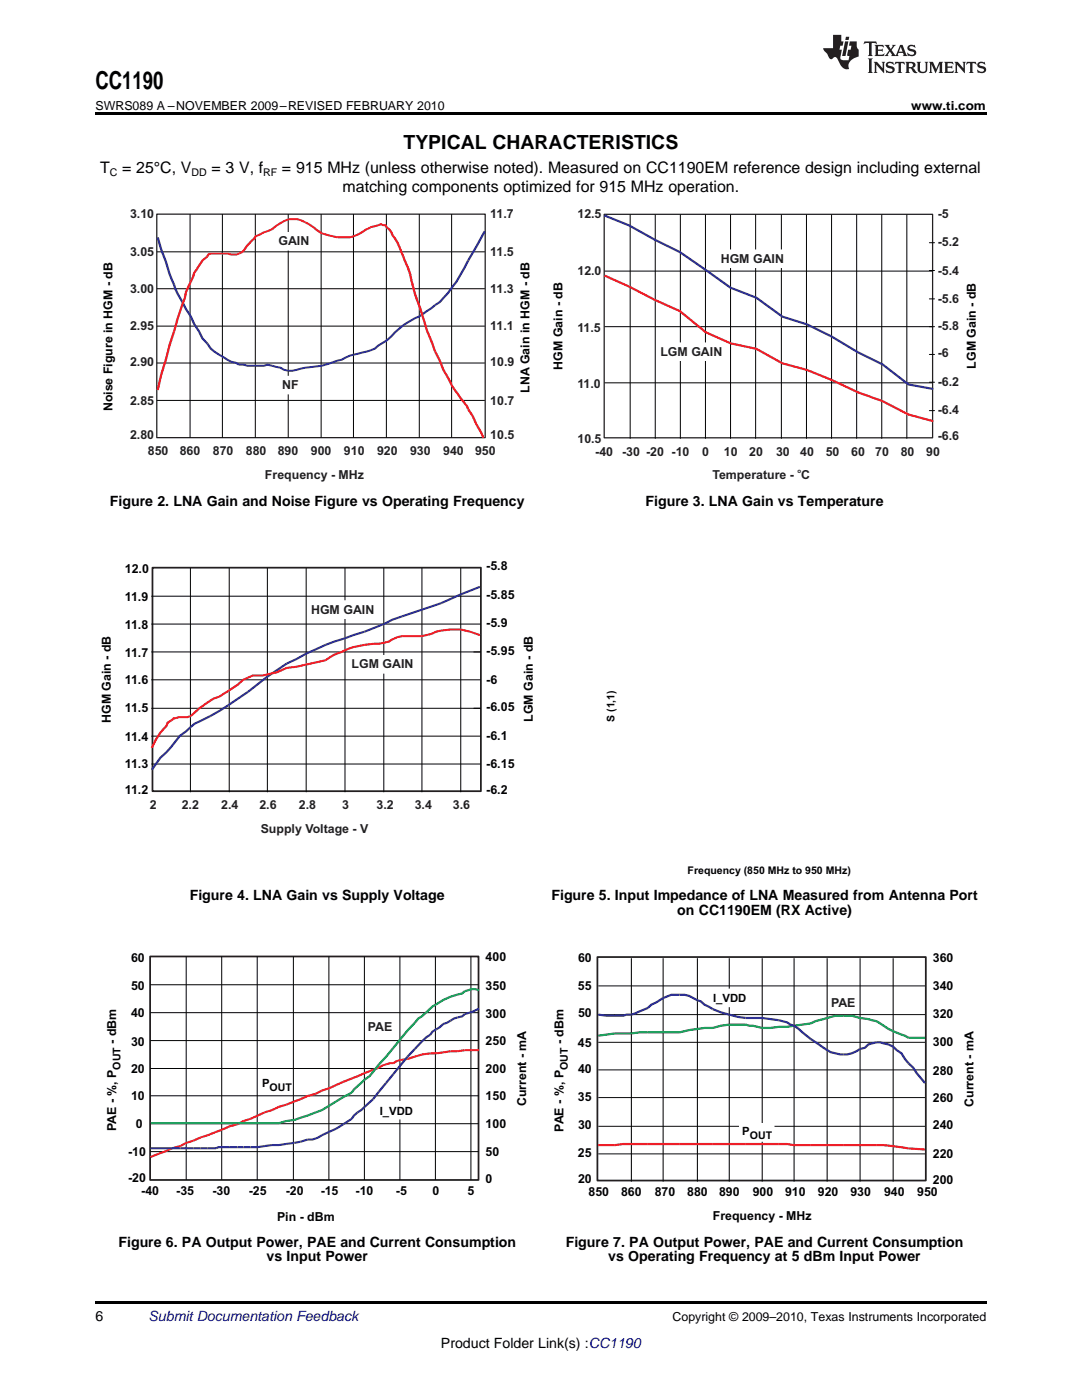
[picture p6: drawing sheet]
<svg xmlns="http://www.w3.org/2000/svg" width="216mm" height="279mm" viewBox="0 0 216 279" stroke-linecap="round" stroke-linejoin="round" font-family="sans-serif">
<g fill="#231f20">
<path d="M172.5 8.3l-.1 .5 .4-.2h.6v.1v2.1l-.2 .4h.9l-.2-.4v-2.1l.1-.1h.5l.5 .2-.2-.5zM174.5 9l.2 .3v1.5l-.2 .4h1.8l.2-.6a1.04 1.04 0 0 1-1.3 .2v-.7h.6l.3 .2v-.6l-.3 .2h-.6v-.6l.8-.1 .4 .3-.2-.5zM176.5 9l.9 1.1-.9 1.1h.8l-.2-.2 .4-.7 .5 .7-.2 .2h1.5l-.2-.2 .2-.4h.9l.1 .4-.2 .2h1l-.3-.3-.7-1.9h-.5l-.9 2-.8-1 .9-1h-.8l.1 .3-.4 .5-.3-.6 .1-.2zM179.7 9.3l.4 1h-.7zM181.3 9.1a.63 .63 0 0 0-.2 .7 .63 .63 0 0 0 .6 .4l.6 .2 .1 .2a.75 .75 0 0 1-.7 .4 .75 .75 0 0 1-.6-.5l.1 .7 .1-.1a1.11 1.11 0 0 0 1.5-.6 1.13 1.13 0 0 0-1.2-.8l-.1-.4a1.04 1.04 0 0 1 1.2 .2l-.2-.5-.2 .1-.4-.2zM173.2 11.7l.2 .3v2.2l-.2 .4h1l-.3-.4v-2.2l.3-.3zM174.3 12.3l.3 .4v1.5l-.3 .4h.8l-.2-.4v-1.3l1.5 1.7v-1.9l.2-.4h-.7l.2 .4v.9l-1.1-1.3zM177 12.5a.62 .62 0 0 0-.2 .7 .62 .62 0 0 0 .6 .4l.6 .1 .1 .3a.76 .76 0 0 1-.7 .3 .76 .76 0 0 1-.7-.4l.2 .7 .1-.1a1.11 1.11 0 0 0 1.5-.6 1.13 1.13 0 0 0-1.2-.8l-.1-.4a1.04 1.04 0 0 1 1.2 .2l-.2-.6-.2 .1-.5-.1zM178.7 12.3l-.2 .7a.61 .61 0 0 1 .8-.4v1.6l-.2 .4h.9l-.2-.4v-1.6a.63 .63 0 0 1 .7 .4l-.1-.7zM180.6 12.3l.3 .4v1.5l-.3 .4h1l-.2-.2-.1-.8 .6 .2a.76 .76 0 0 0 1.2 .7l-1-1a.58 .58 0 0 0 .6-.5 .58 .58 0 0 0-.5-.6zM181.4 12.7l.1-.1a.45 .45 0 0 1 .5 .1 .45 .45 0 0 1 .1 .5l-.8 .2zM182.9 12.3l.2 .2a2.17 2.17 0 0 0 .3 1.9 .99 .99 0 0 0 1.6-.6v-1.1l.2-.4h-.7l.2 .2a1.92 1.92 0 0 1-.2 1.8 .6 .6 0 0 1-.9-.5v-1.1l.2-.4zM185.4 12.3l.2 .4v1.5l-.2 .4h.7l-.2-.4v-1.4l.8 1.8 .8-1.8v1.4l-.2 .4h.9l-.2-.4v-1.5l.2-.4h-.8l-.6 1.5-.6-1.5zM188.4 12.3l.2 .4v1.5l-.2 .4h1.8l.1-.6a1.04 1.04 0 0 1-1.2 .2v-.7h.5l.4 .2v-.6l-.4 .2h-.5v-.7h.8l.3 .3-.1-.6zM190.5 12.3l.2 .4v1.5l-.2 .4h.7l-.2-.4v-1.3l1.5 1.7v-1.9l.2-.4h-.7l.2 .4v.9l-1.1-1.3zM192.9 12.3l-.1 .7a.61 .61 0 0 1 .7-.4l.1 1.6-.3 .4h1l-.3-.4 .1-1.6a.63 .63 0 0 1 .7 .4l-.1-.7zM195.2 12.5a.62 .62 0 0 0-.2 .7 .62 .62 0 0 0 .6 .4l.6 .1 .1 .3a.76 .76 0 0 1-.7 .3 .76 .76 0 0 1-.6-.4l.1 .7 .1-.1a1.11 1.11 0 0 0 1.6-.6 1.13 1.13 0 0 0-1.3-.8l-.1-.4a1.04 1.04 0 0 1 1.2 .2l-.1-.6-.2 .1-.5-.1z"/>
<path d="M166.2 7v2.6h-1.9v.4l.8 .9a.91 .91 0 0 0 1 .9 .56 .56 0 0 1 .5-.4 .56 .56 0 0 1 .5 .3l.4 .8a1.53 1.53 0 0 0 1.9 1.2 1.54 1.54 0 0 1 1-2.1l.9-.3v-1.4a1.52 1.52 0 0 1-.4-1.6h-1.3l-.2 .8h.5l-.2 .8h-.5l-.1 1v.2l.4 .1-.2 .8a1.93 1.93 0 0 1-1.6-.2l.3-1.9h-.5l.2-.8h.4l.2-.8h-.4v-1.3zM168.6 8.3l-.6 2.9h.7l.6-2.9zM168.8 7.3l-.1 .7h.6l.2-.7z"/>
</g>
<path d="M31.3 42.7h65.5v44.6h-65.5z" fill="none" stroke="#231f20" stroke-width=".25"/>
<g fill="none" stroke="#010202" stroke-width=".2">
<path d="M31.4 57.6h65.3M31.4 50.3h65.3M37.9 42.8v44.5M44.4 42.8v44.5M50.9 42.8v44.5M57.5 42.8v44.5M64.1 42.8v44.5M70.5 42.8v44.5M77.1 42.8v44.5M83.7 42.8v44.5M90.1 42.8v44.5M31.4 79.9h65.3"/>
<path d="M31.4 72.4h65.3M31.4 65.1h65.3"/>
</g>
<path d="M53.9 75.1h9v3.5h-9z" fill-rule="evenodd" fill="#fff"/>
<path d="M53.9 75.1h9v3.5h-9z" fill="none" stroke="#fff" stroke-width=".2"/>
<path d="M53.9 46.4h9v3.5h-9z" fill-rule="evenodd" fill="#fff"/>
<path d="M53.9 46.4h9v3.5h-9z" fill="none" stroke="#fff" stroke-width=".2"/>
<path d="M96.7 46.2l-3.3 5.8a27.9 27.9 0 0 1-5.6 8.3l-4 2.8-1.7 .8a12.6 12.6 0 0 0-4 3.2l-.9 .8-1.7 1.1a6.1 6.1 0 0 1-3.3 1.4l-.7 .2a7.7 7.7 0 0 0-3.3 1.2l-.9 .2a16.5 16.5 0 0 1-6.4 1.4l-.9 .2a4.2 4.2 0 0 1-4-.2l-2.6-.6-.7 .2h-3.3l-.7-.2h-1l-.7-.4a9.2 9.2 0 0 1-3.3-1.6l-1.7-1.2-.6-1.1-1-1-.7-1.4-.9-1.4-.7-1.6a33.8 33.8 0 0 1-5-10.9l-.9-2.4-.7-2.4" fill="none" stroke="#2b3695" stroke-width=".43"/>
<path d="M31.5 77.8l.7-3 1.6-5.8 1.7-5.5 1.4-4a15.9 15.9 0 0 1 1.6-4.3l.3-.8 1.6-2.4 1-.8 .2-.4 .4-.2h3.4a3.1 3.1 0 0 0 4-1.6l1.6-1.8 3.3-1.5 1.7-1.2a4.2 4.2 0 0 1 4.9-.2l1.6 1.1a5.1 5.1 0 0 0 3.1 1.6 7.5 7.5 0 0 0 7.6-1.3l.7-.3 2.1-.7 .9 .2 1.2 1.5 .2 .6a11.4 11.4 0 0 1 2.2 4.2 19.5 19.5 0 0 1 1.6 4.8l.7 2.7 2.4 7.2 1.6 4.3 1 1.8 .7 1.8 .9 1.6a29.5 29.5 0 0 0 3.8 5.7l.2 .6 1 1.4 2.1 4.3" fill="none" stroke="#ee1e28" stroke-width=".43"/>
<path d="M120.6 42.8h65.5v44.6h-65.5z" fill="none" stroke="#231f20" stroke-width=".25"/>
<g fill="none" stroke="#010202" stroke-width=".2">
<path d="M120.7 54.1h65.3M125.7 42.9v44.6M130.7 42.9v44.6M135.8 42.9v44.6M140.8 42.9v44.6M145.8 42.9v44.6M150.8 42.9v44.6M155.9 42.9v44.6M160.9 42.9v44.6M165.9 42.9v44.6M170.9 42.9v44.6M175.9 42.9v44.6"/>
<path d="M181 42.9v44.6M185.4 59.6h1.1M185.4 54h1.1M185.4 48.4h1.1M120.7 76.4h65.3M120.7 65.2h65.8M185.4 76.3h1.1M185.4 70.7h1.1M185.4 81.9h1.1"/>
</g>
<path d="M142.1 49.9h15.2v3.5h-15.2z" fill-rule="evenodd" fill="#fff"/>
<path d="M142.1 49.9h15.2v3.5h-15.2z" fill="none" stroke="#fff" stroke-width=".2"/>
<path d="M132.6 68.4h12.2v3.5h-12.2z" fill-rule="evenodd" fill="#fff"/>
<path d="M132.6 68.4h12.2v3.5h-12.2z" fill="none" stroke="#fff" stroke-width=".2"/>
<path d="M120.6 43l4.9 2 5.2 2.9 5 2.4 10.1 7.1 5.1 2 5.2 3.8 5 1.6 4.9 2.4 5.2 3.1 4.9 2.4 5.2 4 4.9 .9" fill="none" stroke="#2b3695" stroke-width=".45"/>
<path d="M120.6 55l4.9 2.2 5.2 2.7 5 2.2 5.1 4.2 5 2.2 5.1 1.1 5.2 2.9 5 1.3 4.9 2.1 5.2 2.4 4.9 1.8 5.2 2.6 4.9 1.4" fill="none" stroke="#ee1e28" stroke-width=".45"/>
<path d="M30.4 113.3h65.6v44.6h-65.6z" fill="none" stroke="#231f20" stroke-width=".35"/>
<g fill="none" stroke="#010202" stroke-width=".2">
<path d="M30.3 119h65.5M38 113.4v44.6M45.7 113.4v44.6M53.4 113.4v44.6M61.1 113.4v44.6M68.8 113.4v44.6M76.6 113.4v44.6M84.2 113.4v44.6M91.9 113.4v44.6M30.3 135.7h65.5M30.3 130.1h65.6M30.3 124.5h65.5"/>
<path d="M30.3 152.5h65.5M30.3 146.9h65.5M30.3 141.4h65.6"/>
</g>
<path d="M61.9 119.9h13.7v3.5h-13.7z" fill-rule="evenodd" fill="#fff"/>
<path d="M61.9 119.9h13.7v3.5h-13.7z" fill="none" stroke="#fff" stroke-width=".2"/>
<path d="M71 130.8h12.2v3.5h-12.2z" fill-rule="evenodd" fill="#fff"/>
<path d="M71 130.8h12.2v3.5h-12.2z" fill="none" stroke="#fff" stroke-width=".2"/>
<path d="M95.8 117.1l-3.9 1.5a110.3 110.3 0 0 1-13.6 5.1l-1.7 .8-3.9 1.6-3.9 1.3a41.8 41.8 0 0 0-9.7 4.1l-1.9 .9a64.8 64.8 0 0 0-7.7 5.7l-2 1.3a46.1 46.1 0 0 1-8.7 5l-1.7 1.6-1.2 .8-2.7 3.3-1.2 1.1-1.7 2.4" fill="none" stroke="#2e3090" stroke-width=".44"/>
<path d="M95.8 126.7a11.6 11.6 0 0 0-9.7-.2l-2 .5h-3.9l-.9 .2-1 .4a7 7 0 0 1-3.6 .9 15.5 15.5 0 0 0-6.8 1.7l-1.2 .5-1.7 1.1-5.9 1.3-1.9 .2a14.4 14.4 0 0 1-6.8 1.5l-1.9 .9-1 .9-3.6 2.4a13.4 13.4 0 0 0-5.1 3.2l-.7 .7-.8 .2h-1.7l-.9 .3-1.2 .8-.3 .7-1.2 1.3-1 1.5-.7 1.5" fill="none" stroke="#ee1e28" stroke-width=".44"/>
<path d="M30 190.9h65.5v44.6h-65.5z" fill="none" stroke="#231f20" stroke-width=".35"/>
<g fill="none" stroke="#010202" stroke-width=".2">
<path d="M30.1 196.5h65.3M37.2 191v44.4M44.2 191v44.4M51.3 191v44.4M58.5 191v44.4M65.6 191v44.4M72.7 191v44.4M79.8 191v44.4M86.9 191v44.4M94 191v44.4M30.1 218.7h65.3M30.1 213.2h65.3"/>
<path d="M30.1 207.7h65.3M30.1 202.1h65.3M30.1 229.8h65.3M30.1 224.3h65.3"/>
</g>
<path d="M77.8 219.8h6.8v3.5h-6.8z" fill-rule="evenodd" fill="#fff"/>
<path d="M77.8 219.8h6.8v3.5h-6.8z" fill="none" stroke="#fff" stroke-width=".2"/>
<path d="M95.6 209.6h-2.9l-5.7 .6a13.3 13.3 0 0 0-5.7 1.1l-2.1 .4-.7 .5a5.4 5.4 0 0 0-2.9 .9l-7.1 2.8-2.8 1.3-1.5 .4-1.2 .7-1.6 .4-4.3 1.8-1.4 .4-5.7 2.4-1.4 .4-1.2 .7-1.7 .4-1.4 .7-7.1 2.6-1.2 .6-1.7 .5-4.2 1.7" fill="none" stroke="#ee1e28" stroke-width=".44"/>
<path d="M95.6 197.6a3.1 3.1 0 0 0-3.4 .7 14.6 14.6 0 0 0-8 4.5l-.7 .5-2.2 2.4-7.6 9.1-.9 .7-2.2 1.9-.4 .7-3.1 1.7a19 19 0 0 1-7.1 3.3l-1.2 .4-1.7 .2-1.4 .4h-25.6" fill="none" stroke="#05974a" stroke-width=".44"/>
<path d="M95.6 201.3l-1.5 .7-1.4 .4-.5 .4a6 6 0 0 0-3 1.3l-.7 .3-.8 .6-1.4 .9-.5 .6-.7 .5a82.3 82.3 0 0 0-8.1 9.1l-2.6 3.3-2.3 2.1-1.5 1.1-.4 .7a24.7 24.7 0 0 1-6 3.3 4.3 4.3 0 0 1-2.8 .8 24.3 24.3 0 0 1-7.1 1.1l-2.9 .4h-7.8l-.5 .3h-13" fill="none" stroke="#2e3090" stroke-width=".44"/>
<path d="M119.2 191h65.5v44.6h-65.5z" fill="none" stroke="#231f20" stroke-width=".35"/>
<g fill="none" stroke="#010202" stroke-width=".2">
<path d="M119.4 196.8h65.2M126 191.2v44.6M132.3 191.2v44.6M139.2 191.2v44.6M145.5 191.2v44.6M152.1 191.2v44.6M158.4 191.2v44.6M165 191.2v44.6M171.6 191.2v44.6M178.2 191.2v44.6M119.4 219h65.2M119.4 213.5h65.2"/>
<path d="M119.4 208h65.2M119.4 202.5h65.2M119.4 230.3h65.2M119.4 224.8h65.2"/>
</g>
<path d="M119.4 228.5h3.3l1.6-.2h32.7l1.4 .2h17.9l5 .7 3.3 .2" fill="none" stroke="#ee1e28" stroke-width=".45"/>
<path d="M119.4 206.7l3.3-.5h3.3l1.6-.2h8l1-.2a26.8 26.8 0 0 1 5.6-.6 14.4 14.4 0 0 1 7.3-.5h.7a8.8 8.8 0 0 0 5.2 .2h1.6l4.7-.6 1-.5 4-1.1h3.3l4.9 1.1 .7 .5a14 14 0 0 0 5 2.4l.7 .4h3.3" fill="none" stroke="#05974a" stroke-width=".45"/>
<path d="M119.4 202.5l1.6 .2h3.3l.7-.2h1l3.3-1.3 .7-.7 2.3-1.3 1.7-.7h2.6l.9 .3 2.3 1 .8 .7a19.8 19.8 0 0 0 11.5 2.7l3.3 .4 1.6 .4 .7 .5 .7 .2 1 .7a32.7 32.7 0 0 0 5.6 4.2 6 6 0 0 0 6.6-.3l1-.2 .7-.7a3.8 3.8 0 0 1 3-.2l1 .2 .9 .5 1.7 1.3 .7 1.1 1.6 1.8 .7 1.1 1.7 2" fill="none" stroke="#2e3090" stroke-width=".45"/>
<path d="M147.6 224.3h6.8v3.5h-6.8z" fill-rule="evenodd" fill="#fff"/>
<path d="M147.6 224.3h6.8v3.5h-6.8z" fill="none" stroke="#fff" stroke-width=".2"/>
<path d="M142.6 197.4h6.7v3.5h-6.7z" fill-rule="evenodd" fill="#fff"/>
<path d="M142.6 197.4h6.7v3.5h-6.7z" fill="none" stroke="#fff" stroke-width=".2"/>
<path d="M19 259.7h177.8v.5h-177.8z" fill="#000"/>
<g fill="#fff">
<path d="M152.4 253.8h.4v.7h-.4z"/>
<path d="M63.1 253.8h.4v.7h-.4z"/>
<path d="M152.4 184.6h.4v.7h-.4z"/>
<path d="M63.1 181.8h.4v.7h-.4z"/>
<path d="M152.4 103.2h.4v.7h-.4z"/>
<path d="M63.1 103.2h.4v.7h-.4z"/>
</g>
<path d="M19 22.5h177.8v.5h-177.8z" fill="#000"/>
<text font-size="4.9" x="19" y="17.8">CC1190</text>
<text font-size="3.9" x="80.5" y="29.7">TYPICAL CHARACTERISTICS</text>
<g font-size="3.2">
<text x="20" y="34.4">T</text>
<text x="24.4" y="34.4">= 25°C, V</text>
<text x="42.2" y="34.4">= 3 V, f</text>
<text x="56.3" y="34.4">= 915 MHz (unless otherwise noted). Measured on CC1190EM reference design including external</text>
<text x="68.4" y="38.3">matching components optimized for 915 MHz operation.</text>
</g>
<g font-size="2.8">
<text x="21.9" y="101">Figure 2. LNA Gain and Noise Figure vs Operating Frequency</text>
<text x="128.8" y="101">Figure 3. LNA Gain vs Temperature</text>
<text x="37.9" y="179.7">Figure 4. LNA Gain vs Supply Voltage</text>
<text x="110" y="179.7">Figure 5. Input Impedance of LNA Measured from Antenna Port</text>
<text x="135.1" y="182.5">on CC1190EM (RX Active)</text>
<text x="23.6" y="248.8">Figure 6. PA Output Power, PAE and Current Consumption</text>
<text x="53.2" y="251.7">vs Input Power</text>
<text x="112.9" y="248.8">Figure 7. PA Output Power, PAE and Current Consumption</text>
<text x="121.4" y="251.7">vs Operating Frequency at 5 dBm Input Power</text>
<text x="19" y="263.6">6</text>
<text x="88" y="269">Product Folder Link(s) :CC1190</text>
</g>
<text font-size="2.8" fill="#0000c8" x="29.6" y="263.6">Submit Documentation Feedback</text>
<g font-size="2.5">
<text x="19" y="21.9">SWRS089 A –NOVEMBER 2009–REVISED FEBRUARY 2010</text>
<text x="181.8" y="21.9">www.ti.com</text>
<text x="134.2" y="263.6">Copyright © 2009–2010, Texas Instruments Incorporated</text>
</g>
<g font-size="2.5" fill="#231f20">
<text x="26" y="43.5">3.10</text>
<text x="97.8" y="43.5">11.7</text>
<text x="115.2" y="43.5">12.5</text>
<text x="187.1" y="43.5">-5</text>
<text x="26" y="51.1">3.05</text>
<text x="55.5" y="48.9">GAIN</text>
<text x="97.8" y="51.1">11.5</text>
<text x="143.8" y="52.4">HGM GAIN</text>
<text x="187.1" y="49.1">-5.2</text>
<text x="26" y="58.6">3.00</text>
<text x="97.8" y="58.6">11.3</text>
<text x="115.2" y="55">12.0</text>
<text x="187.1" y="54.8">-5.4</text>
<text x="26" y="65.9">2.95</text>
<text x="97.8" y="65.9">11.1</text>
<text x="187.1" y="65.8">-5.8</text>
<text x="187.1" y="60.4">-5.6</text>
<text x="115.2" y="66.2">11.5</text>
<text x="131.8" y="71">LGM GAIN</text>
<text x="187.1" y="71.3">-6</text>
<text x="26" y="73.1">2.90</text>
<text x="56.3" y="77.6">NF</text>
<text x="97.8" y="73.1">10.9</text>
<text x="115.2" y="77.4">11.0</text>
<text x="187.1" y="77">-6.2</text>
<text x="26" y="80.9">2.85</text>
<text x="97.8" y="80.9">10.7</text>
<text x="187.1" y="82.5">-6.4</text>
<text x="26" y="87.6">2.80</text>
<text x="97.8" y="87.6">10.5</text>
<text x="115.2" y="88.4">10.5</text>
<text x="187.1" y="87.9">-6.6</text>
<text x="29.5" y="90.9">850</text>
<text x="35.9" y="90.9">860</text>
<text x="42.5" y="90.9">870</text>
<text x="49.1" y="90.9">880</text>
<text x="52.9" y="95.6">Frequency - MHz</text>
<text x="55.4" y="90.9">890</text>
<text x="62" y="90.9">900</text>
<text x="68.6" y="90.9">910</text>
<text x="75.2" y="90.9">920</text>
<text x="81.8" y="90.9">930</text>
<text x="88.4" y="90.9">940</text>
<text x="94.8" y="90.9">950</text>
<text x="118.8" y="90.9">-40</text>
<text x="124.1" y="90.9">-30 -20 -10</text>
<text x="140.1" y="90.9">0</text>
<text x="142.1" y="95.7">Temperature - C</text>
<text x="144.4" y="90.9">10</text>
<text x="149.5" y="90.9">20</text>
<text x="154.8" y="90.9">30</text>
<text x="159.7" y="90.9">40</text>
<text x="164.8" y="90.9">50</text>
<text x="169.8" y="90.9">60</text>
<text x="174.7" y="90.9">70</text>
<text x="179.7" y="90.9">80</text>
<text x="184.8" y="90.9">90</text>
<text x="62.1" y="122.4">HGM GAIN</text>
<text x="70.2" y="133.4">LGM GAIN</text>
<text x="29.9" y="161.5">2</text>
<text x="36.3" y="161.5">2.2</text>
<text x="44.1" y="161.5">2.4</text>
<text x="51.8" y="161.5">2.6</text>
<text x="59.6" y="161.5">2.8</text>
<text x="68.3" y="161.5">3</text>
<text x="75.1" y="161.5">3.2</text>
<text x="82.7" y="161.5">3.4</text>
<text x="90.4" y="161.5">3.6</text>
<text x="52" y="166.2">Supply Voltage - V</text>
<text x="165.8" y="200.9">PAE</text>
<text x="73.4" y="205.7">PAE</text>
</g>
<g font-size="2.5" fill="#010202">
<text x="112.3" y="73.8" transform="rotate(-90 112.3 73.8)">HGM Gain - dB</text>
<text x="194.7" y="73.5" transform="rotate(-90 194.7 73.5)">LGM Gain - dB</text>
<text x="22.5" y="82.1" transform="rotate(-90 22.5 82.1)">Noise Figure in HGM - dB</text>
<text x="105.7" y="78.3" transform="rotate(-90 105.7 78.3)">LNA Gain in HGM - dB</text>
<text x="97" y="113.8">-5.8</text>
<text x="24.9" y="114.3">12.0</text>
<text x="97" y="119.5">-5.85</text>
<text x="24.9" y="125.4">11.8</text>
<text x="24.9" y="120">11.9</text>
<text x="97" y="125.2">-5.9</text>
<text x="24.9" y="131.1">11.7</text>
<text x="97" y="130.7">-5.95</text>
<text x="24.9" y="136.6">11.6</text>
<text x="97" y="136.5">-6</text>
<text x="24.9" y="142.2">11.5</text>
<text x="97" y="141.9">-6.05</text>
<text x="22.1" y="144.3" transform="rotate(-90 22.1 144.3)">HGM Gain - dB</text>
<text x="24.9" y="147.9">11.4</text>
<text x="97" y="147.6">-6.1</text>
<text x="106.3" y="144.1" transform="rotate(-90 106.3 144.1)">LGM Gain - dB</text>
<text x="24.9" y="153.3">11.3</text>
<text x="97" y="153.3">-6.15</text>
<text x="24.9" y="158.5">11.2</text>
<text x="97" y="158.5">-6.2</text>
<text x="26.1" y="191.9">60</text>
<text x="96.9" y="191.9">400</text>
<text x="26.1" y="197.5">50</text>
<text x="96.9" y="197.5">350</text>
<text x="115.3" y="197.6">55</text>
<text x="115.3" y="192">60</text>
<text x="186.2" y="197.6">340</text>
<text x="186.2" y="192">360</text>
<text x="26.1" y="202.9">40</text>
<text x="96.9" y="203.1">300</text>
<text x="115.3" y="203">50</text>
<text x="186.2" y="203.2">320</text>
<text x="23.2" y="208.3" transform="rotate(-90 23.2 208.3)">- dBm</text>
<text x="26.1" y="208.7">30</text>
<text x="96.9" y="208.5">250</text>
<text x="112.4" y="208.4" transform="rotate(-90 112.4 208.4)">- dBm</text>
<text x="115.3" y="208.9">45</text>
<text x="186.2" y="208.8">300</text>
<text x="26.1" y="214.1">20</text>
<text x="96.9" y="214.1">200</text>
<text x="115.3" y="214.2">40</text>
<text x="186.2" y="214.4">280</text>
<text x="26.1" y="219.6">10</text>
<text x="96.9" y="219.5">150</text>
<text x="105" y="220.8" transform="rotate(-90 105 220.8)">Current - mA</text>
<text x="115.3" y="219.7">35</text>
<text x="186.2" y="219.9">260</text>
<text x="194.3" y="220.9" transform="rotate(-90 194.3 220.9)">Current - mA</text>
<text x="23.2" y="225.8" transform="rotate(-90 23.2 225.8)">PAE - %, P</text>
<text x="27.1" y="225.2">0</text>
<text x="96.9" y="225.2">100</text>
<text x="112.4" y="225.9" transform="rotate(-90 112.4 225.9)">PAE - %, P</text>
<text x="115.3" y="225.3">30</text>
<text x="186.2" y="225.3">240</text>
<text x="25.6" y="230.8">-10</text>
<text x="96.9" y="230.8">50</text>
<text x="115.3" y="230.9">25</text>
<text x="186.2" y="231.1">220</text>
<text x="25.6" y="235.9">-20</text>
<text x="28.2" y="238.6">-40</text>
<text x="35.2" y="238.6">-35</text>
<text x="42.4" y="238.6">-30</text>
<text x="49.6" y="238.6">-25</text>
<text x="57" y="238.6">-20</text>
<text x="64" y="238.6">-15</text>
<text x="71" y="238.6">-10</text>
<text x="79" y="238.6">-5</text>
<text x="86.3" y="238.6">0</text>
<text x="93.3" y="238.6">5</text>
<text x="96.9" y="236.1">0</text>
<text x="115.3" y="236">20</text>
<text x="117.4" y="238.7">850</text>
<text x="123.9" y="238.7">860</text>
<text x="130.6" y="238.7">870</text>
<text x="137.1" y="238.7">880</text>
<text x="143.5" y="238.7">890</text>
<text x="150.2" y="238.7">900</text>
<text x="156.7" y="238.7">910</text>
<text x="163.2" y="238.7">920</text>
<text x="169.7" y="238.7">930</text>
<text x="176.4" y="238.7">940</text>
<text x="183" y="238.7">950</text>
<text x="186.2" y="236.2">200</text>
<text x="55.3" y="243.6">Pin - dBm</text>
<text x="142.2" y="243.5">Frequency - MHz</text>
</g>
<g font-size="2.3" fill="#010202">
<text x="142.3" y="199.9">I_VDD</text>
<text x="52.3" y="216.9">P</text>
<text x="75.8" y="222.6">I_VDD</text>
<text x="148.1" y="226.5">P</text>
</g>
<g font-size="2.1">
<text x="21.9" y="35.1">C</text>
<text x="38.2" y="35.1">DD</text>
<text x="52.5" y="35.1">RF</text>
</g>
<g font-size="2.1" fill="#010202">
<text x="122.6" y="144.1" transform="rotate(-90 122.6 144.1)">S (1,1)</text>
<text x="137.2" y="174.5">Frequency (850 MHz to 950 MHz)</text>
<text x="24" y="213.5" transform="rotate(-90 24 213.5)">OUT</text>
<text x="113.3" y="213.6" transform="rotate(-90 113.3 213.6)">OUT</text>
<text x="53.8" y="217.8">OUT</text>
<text x="149.6" y="227.3">OUT</text>
</g>
<text font-size="1.2" fill="#231f20" x="159.1" y="94.4">o</text>
</svg>
